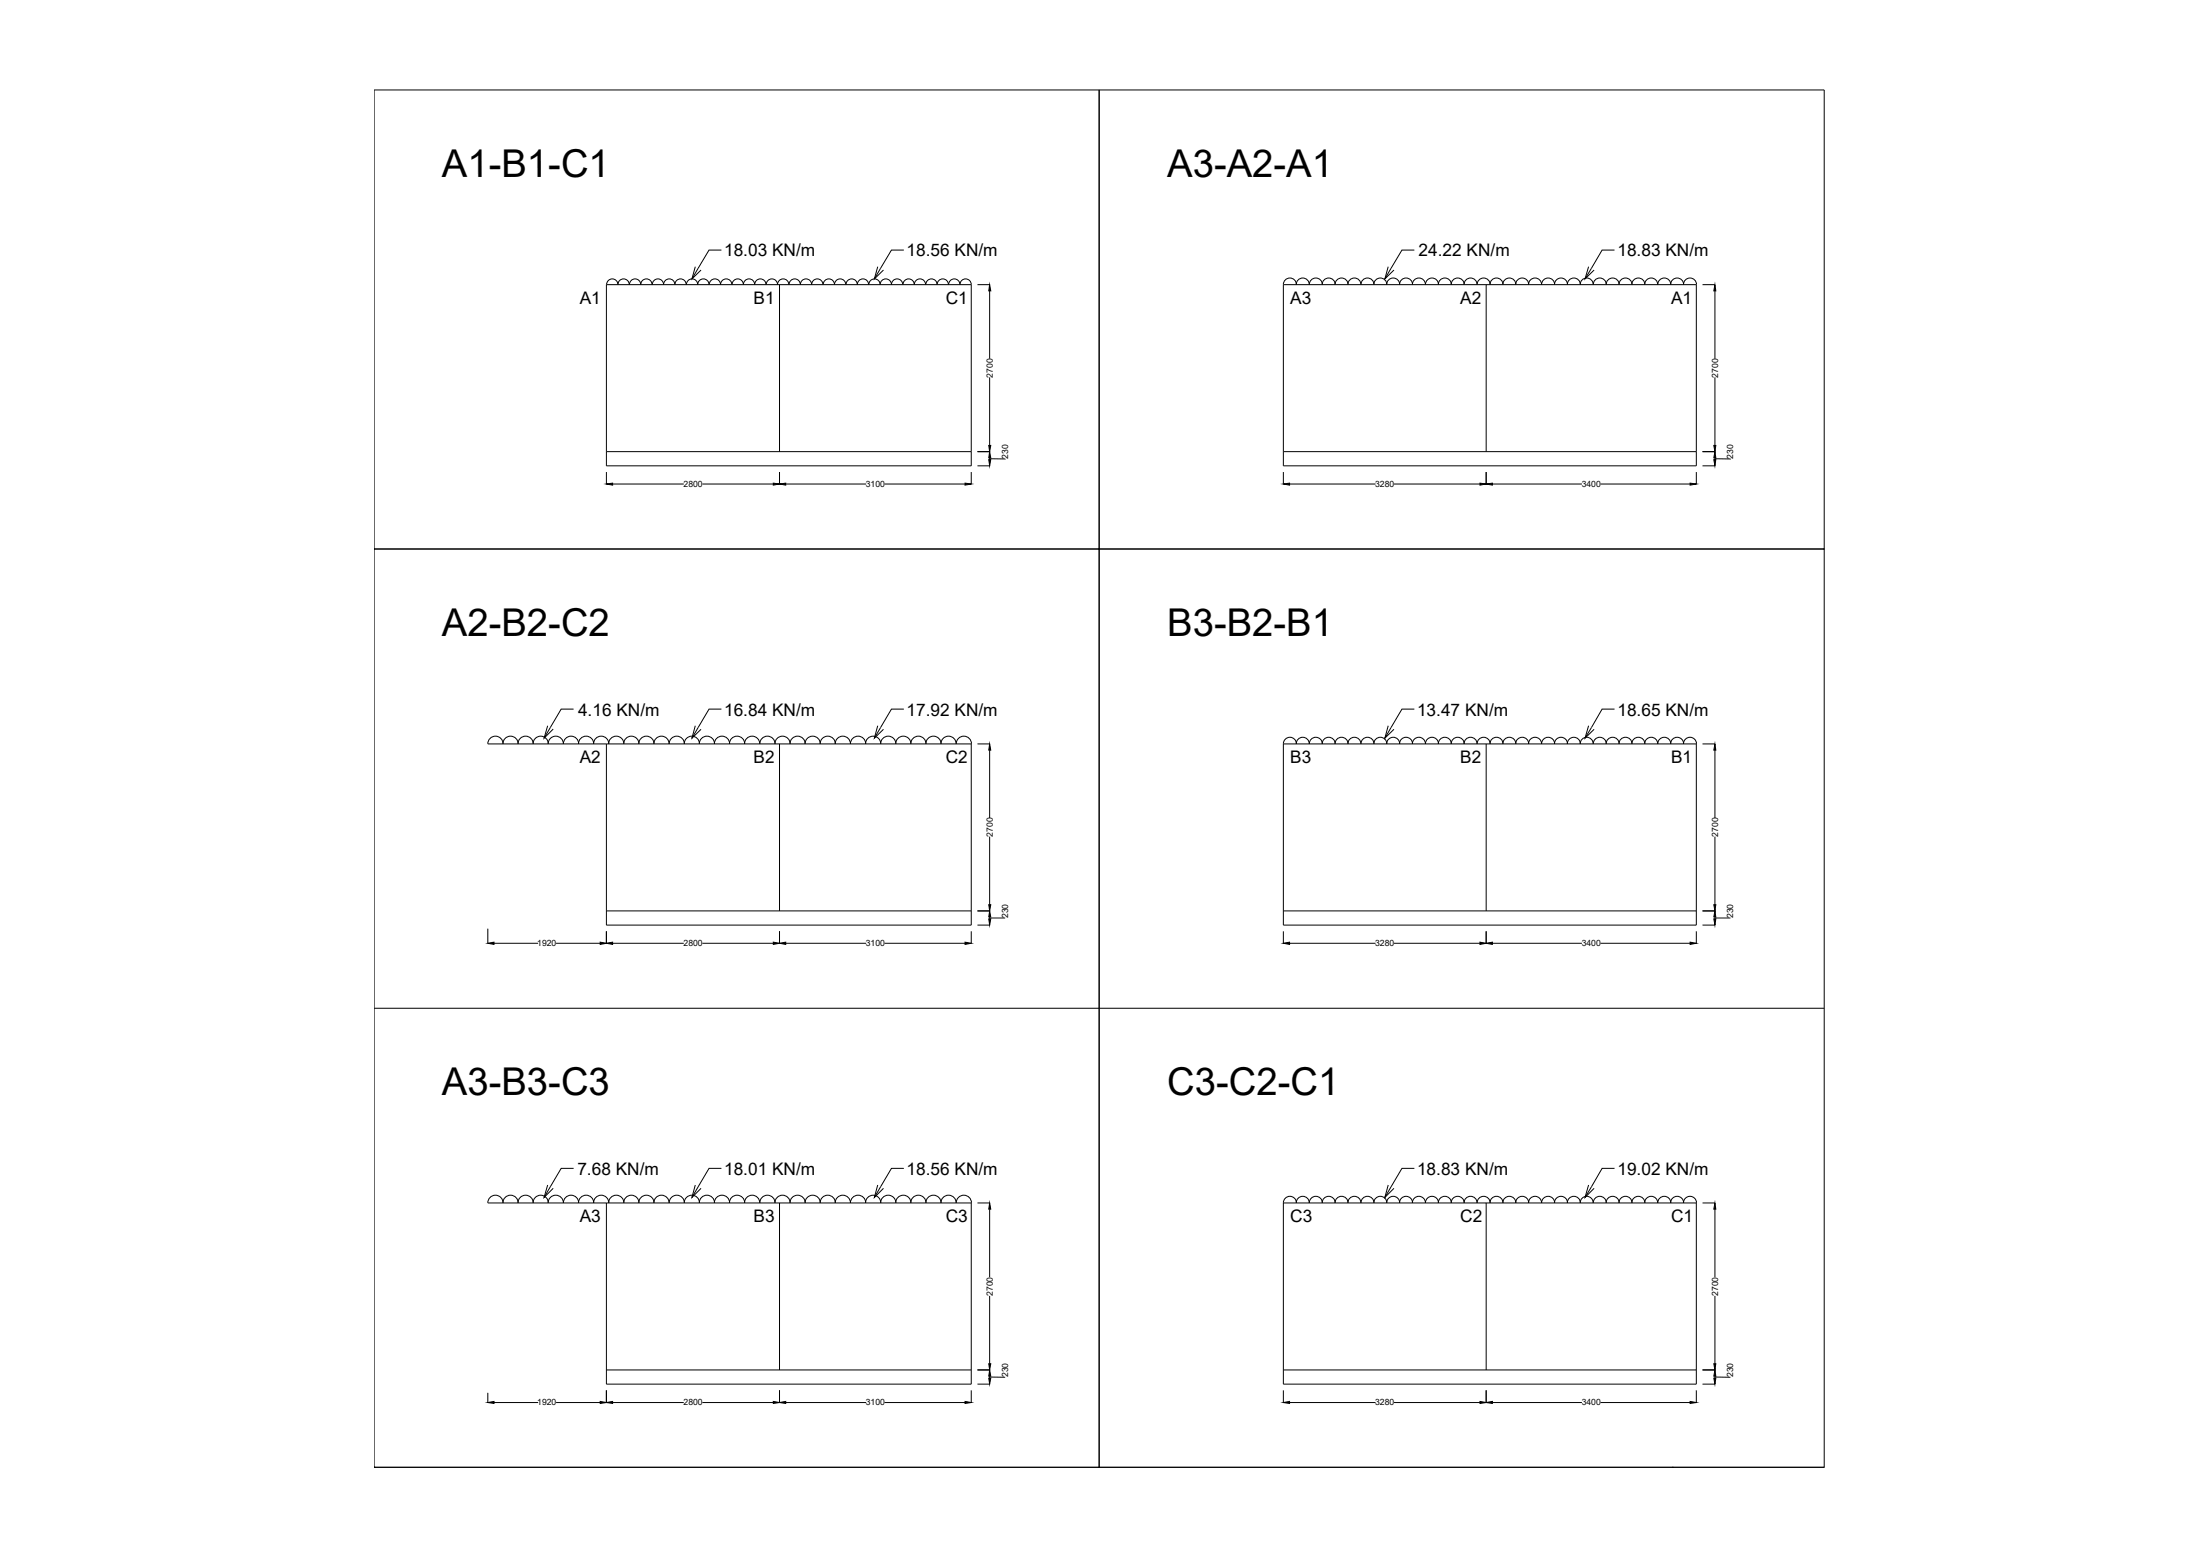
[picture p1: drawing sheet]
<svg xmlns="http://www.w3.org/2000/svg" width="420mm" height="297mm" viewBox="0 0 420 297" stroke-linecap="round" stroke-linejoin="round" font-family="sans-serif">
<!-- layer: 0 -->
<g fill="none" stroke="#000" stroke-width=".19">
<path d="M71.4 17.2h277v87.6h-138.5v-87.6v87.6h-138.5zM115.8 54.3v34.6h69.7v-34.6M115.8 54.3h69.7M115.9 54.3a1.08 1.08 0 0 1 1-1.1 1.08 1.08 0 0 1 1.1 1.1 1.08 1.08 0 0 1 1.1-1.1 1.08 1.08 0 0 1 1.1 1.1M120.2 54.3a1.08 1.08 0 0 1 1.1-1.1 1.08 1.08 0 0 1 1.1 1.1 1.08 1.08 0 0 1 1.1-1.1 1.08 1.08 0 0 1 1 1.1M124.6 54.3a1.08 1.08 0 0 1 1.1-1.1 1.08 1.08 0 0 1 1 1.1 1.08 1.08 0 0 1 1.1-1.1 1.08 1.08 0 0 1 1.1 1.1 1.08 1.08 0 0 1 1.1-1.1 1.08 1.08 0 0 1 1 1.1M131.1 54.3a1.08 1.08 0 0 1 1.1-1.1 1.08 1.08 0 0 1 1.1 1.1 1.08 1.08 0 0 1 1-1.1 1.08 1.08 0 0 1 1.1 1.1M132.8 50.9l-.6 2.3 1.7-1.7M135.5 54.3a1.08 1.08 0 0 1 1-1.1 1.08 1.08 0 0 1 1.1 1.1 1.08 1.08 0 0 1 1.1-1.1 1.08 1.08 0 0 1 1.1 1.1M137.8 47.7h-2.4l-3.2 5.5M139.8 54.3a1.08 1.08 0 0 1 1.1-1.1 1.08 1.08 0 0 1 1.1 1.1 1.08 1.08 0 0 1 1.1-1.1 1.08 1.08 0 0 1 1 1.1 1.08 1.08 0 0 1 1.1-1.1 1.08 1.08 0 0 1 1.1 1.1M146.3 54.3a1.08 1.08 0 0 1 1.1-1.1 1.08 1.08 0 0 1 1.1 1.1 1.08 1.08 0 0 1 1.1-1.1 1.08 1.08 0 0 1 1.1 1.1"/>
<path d="M148.9 54.3v31.9M150.7 54.3a1.08 1.08 0 0 1 1.1-1.1 1.08 1.08 0 0 1 1.1 1.1 1.08 1.08 0 0 1 1-1.1 1.08 1.08 0 0 1 1.1 1.1 1.08 1.08 0 0 1 1.1-1.1 1.08 1.08 0 0 1 1.1 1.1M157.2 54.3a1.08 1.08 0 0 1 1.1-1.1 1.08 1.08 0 0 1 1.1 1.1 1.08 1.08 0 0 1 1.1-1.1 1.08 1.08 0 0 1 1 1.1M161.6 54.3a1.08 1.08 0 0 1 1.1-1.1 1.08 1.08 0 0 1 1 1.1 1.08 1.08 0 0 1 1.1-1.1 1.08 1.08 0 0 1 1.1 1.1M165.9 54.3a1.08 1.08 0 0 1 1.1-1.1 1.08 1.08 0 0 1 1.1 1.1 1.08 1.08 0 0 1 1.1-1.1 1.08 1.08 0 0 1 1.1 1.1 1.08 1.08 0 0 1 1-1.1 1.08 1.08 0 0 1 1.1 1.1M167.6 50.9l-.6 2.3 1.7-1.7M172.5 54.3a1.08 1.08 0 0 1 1-1.1 1.08 1.08 0 0 1 1.1 1.1 1.08 1.08 0 0 1 1.1-1.1 1.08 1.08 0 0 1 1.1 1.1M172.6 47.7h-2.3l-3.3 5.5M176.8 54.3a1.08 1.08 0 0 1 1.1-1.1 1.08 1.08 0 0 1 1.1 1.1 1.08 1.08 0 0 1 1.1-1.1 1.08 1.08 0 0 1 1 1.1M181.2 54.3a1.08 1.08 0 0 1 1.1-1.1 1.08 1.08 0 0 1 1 1.1 1.08 1.08 0 0 1 1.1-1.1 1.08 1.08 0 0 1 1.1 1.1M186.7 54.3h2.3M189 55.5v13"/>
<path d="M245.1 54.3a1.25 1.25 0 0 1 1.2-1.2 1.25 1.25 0 0 1 1.3 1.2M245.1 54.3h78.9v34.6h-78.9zM247.6 54.3a1.25 1.25 0 0 1 1.2-1.2 1.25 1.25 0 0 1 1.2 1.2 1.25 1.25 0 0 1 1.3-1.2 1.25 1.25 0 0 1 1.2 1.2 1.23 1.23 0 0 1 1.3-1.2 1.23 1.23 0 0 1 1.2 1.2M255 54.3a1.25 1.25 0 0 1 1.2-1.2 1.25 1.25 0 0 1 1.3 1.2M257.4 54.3a1.25 1.25 0 0 1 1.3-1.2 1.25 1.25 0 0 1 1.2 1.2 1.25 1.25 0 0 1 1.3-1.2 1.25 1.25 0 0 1 1.2 1.2M262.4 54.3a1.25 1.25 0 0 1 1.2-1.2 1.25 1.25 0 0 1 1.3 1.2 1.23 1.23 0 0 1 1.2-1.2 1.23 1.23 0 0 1 1.2 1.2M265.1 50.9l-.6 2.3 1.7-1.7M267.3 54.3a1.25 1.25 0 0 1 1.2-1.2 1.25 1.25 0 0 1 1.3 1.2M269.7 54.3a1.25 1.25 0 0 1 1.3-1.2 1.25 1.25 0 0 1 1.2 1.2 1.25 1.25 0 0 1 1.3-1.2 1.25 1.25 0 0 1 1.2 1.2M270.1 47.7h-2.4l-3.2 5.5M274.7 54.3a1.25 1.25 0 0 1 1.2-1.2 1.25 1.25 0 0 1 1.3 1.2 1.23 1.23 0 0 1 1.2-1.2 1.23 1.23 0 0 1 1.2 1.2M279.6 54.3a1.25 1.25 0 0 1 1.2-1.2 1.25 1.25 0 0 1 1.3 1.2 1.25 1.25 0 0 1 1.2-1.2 1.25 1.25 0 0 1 1.3 1.2"/>
<path d="M283.8 54.3v31.9M284.6 54.3a1.25 1.25 0 0 1 1.2-1.2 1.25 1.25 0 0 1 1.2 1.2M287 54.3a1.25 1.25 0 0 1 1.3-1.2 1.25 1.25 0 0 1 1.2 1.2M289.5 54.3a1.25 1.25 0 0 1 1.2-1.2 1.25 1.25 0 0 1 1.3 1.2M291.9 54.3a1.25 1.25 0 0 1 1.3-1.2 1.25 1.25 0 0 1 1.2 1.2 1.25 1.25 0 0 1 1.3-1.2 1.25 1.25 0 0 1 1.2 1.2M296.9 54.3a1.25 1.25 0 0 1 1.2-1.2 1.25 1.25 0 0 1 1.3 1.2M299.3 54.3a1.25 1.25 0 0 1 1.3-1.2 1.25 1.25 0 0 1 1.2 1.2M301.8 54.3a1.25 1.25 0 0 1 1.2-1.2 1.25 1.25 0 0 1 1.3 1.2 1.25 1.25 0 0 1 1.2-1.2 1.25 1.25 0 0 1 1.3 1.2M303.4 50.9l-.7 2.3 1.7-1.7M306.7 54.3a1.25 1.25 0 0 1 1.3-1.2 1.25 1.25 0 0 1 1.2 1.2M308.3 47.7h-2.3l-3.3 5.5M309.2 54.3a1.25 1.25 0 0 1 1.2-1.2 1.25 1.25 0 0 1 1.3 1.2"/>
<path d="M311.6 54.3a1.25 1.25 0 0 1 1.3-1.2 1.25 1.25 0 0 1 1.2 1.2M314.1 54.3a1.25 1.25 0 0 1 1.2-1.2 1.25 1.25 0 0 1 1.3 1.2 1.25 1.25 0 0 1 1.2-1.2 1.25 1.25 0 0 1 1.3 1.2M319.1 54.3a1.25 1.25 0 0 1 1.2-1.2 1.25 1.25 0 0 1 1.2 1.2M321.5 54.3a1.25 1.25 0 0 1 1.3-1.2 1.25 1.25 0 0 1 1.2 1.2M325.1 54.3h2.4M327.5 55.5v13M189 72v13M327.5 72v13M115.8 90.1v2.3M115.8 86.2h69.7M117 92.4h13.6M134.1 92.4h13.6"/>
<path d="M148.9 90.1v2.3M150.1 92.4h15.3M168.9 92.4h15.4M185.5 90.1v2.3M186.7 86.2h2.3M186.7 88.9h2.3M189 87.6h3M189 87.4v.3M245.1 90.1v2.3M245.1 86.2h78.9M246.3 92.4h16.4M266.2 92.4h16.4"/>
<path d="M283.8 90.1v2.3M285 92.4h17.1M305.7 92.4h17.1M324 90.1v2.3M325.1 86.2h2.4M325.1 88.9h2.4M327.5 87.6h3M327.5 87.4v.3M71.4 104.8h138.5v175.3h-138.5zM209.9 104.8h138.5v175.3h-138.5zM104.6 138.5l-.7 2.4 1.7-1.7M109.5 135.4h-2.3l-3.3 5.5"/>
<path d="M132.8 138.5l-.6 2.4 1.7-1.7M137.8 135.4h-2.4l-3.2 5.5M167.6 138.5l-.6 2.4 1.7-1.7M172.6 135.4h-2.3l-3.3 5.5M265.1 138.5l-.6 2.4 1.7-1.7M270.1 135.4h-2.4l-3.2 5.5M303.4 138.5l-.7 2.4 1.7-1.7M308.3 135.4h-2.3l-3.3 5.5M98.9 142a1.46 1.46 0 0 1 1.5-1.5 1.46 1.46 0 0 1 1.4 1.5M99 142a1.44 1.44 0 0 0-1.5-1.5 1.44 1.44 0 0 0-1.4 1.5 1.46 1.46 0 0 0-1.5-1.5 1.46 1.46 0 0 0-1.4 1.5h92.3v34.6h-69.7v-34.6M101.8 142a1.46 1.46 0 0 1 1.5-1.5 1.46 1.46 0 0 1 1.4 1.5M104.7 142a1.46 1.46 0 0 1 1.4-1.5 1.46 1.46 0 0 1 1.5 1.5 1.46 1.46 0 0 1 1.5-1.5 1.46 1.46 0 0 1 1.4 1.5"/>
<path d="M110.5 142a1.46 1.46 0 0 1 1.4-1.5 1.46 1.46 0 0 1 1.5 1.5M113.4 142a1.46 1.46 0 0 1 1.4-1.5 1.46 1.46 0 0 1 1.5 1.5M116.2 142a1.46 1.46 0 0 1 1.5-1.5 1.46 1.46 0 0 1 1.5 1.5M119.1 142a1.46 1.46 0 0 1 1.5-1.5 1.46 1.46 0 0 1 1.4 1.5M122 142a1.46 1.46 0 0 1 1.5-1.5 1.46 1.46 0 0 1 1.4 1.5M124.9 142a1.46 1.46 0 0 1 1.4-1.5 1.46 1.46 0 0 1 1.5 1.5 1.46 1.46 0 0 1 1.5-1.5 1.46 1.46 0 0 1 1.4 1.5M130.7 142a1.46 1.46 0 0 1 1.4-1.5 1.46 1.46 0 0 1 1.5 1.5M133.5 142a1.46 1.46 0 0 1 1.5-1.5 1.46 1.46 0 0 1 1.5 1.5M136.4 142a1.46 1.46 0 0 1 1.5-1.5 1.46 1.46 0 0 1 1.4 1.5M139.3 142a1.46 1.46 0 0 1 1.5-1.5 1.46 1.46 0 0 1 1.4 1.5M142.2 142a1.46 1.46 0 0 1 1.4-1.5 1.46 1.46 0 0 1 1.5 1.5 1.46 1.46 0 0 1 1.5-1.5 1.46 1.46 0 0 1 1.4 1.5M148 142a1.46 1.46 0 0 1 1.4-1.5 1.46 1.46 0 0 1 1.5 1.5"/>
<path d="M148.9 142v31.9M150.9 142a1.46 1.46 0 0 1 1.4-1.5 1.46 1.46 0 0 1 1.5 1.5M153.7 142a1.46 1.46 0 0 1 1.5-1.5 1.46 1.46 0 0 1 1.5 1.5M156.6 142a1.46 1.46 0 0 1 1.5-1.5 1.46 1.46 0 0 1 1.4 1.5 1.44 1.44 0 0 1 1.5-1.5 1.44 1.44 0 0 1 1.4 1.5 1.46 1.46 0 0 1 1.5-1.5 1.46 1.46 0 0 1 1.4 1.5M165.3 142a1.46 1.46 0 0 1 1.5-1.5 1.46 1.46 0 0 1 1.4 1.5M168.2 142a1.46 1.46 0 0 1 1.4-1.5 1.46 1.46 0 0 1 1.5 1.5M171.1 142a1.46 1.46 0 0 1 1.4-1.5 1.46 1.46 0 0 1 1.5 1.5M173.9 142a1.46 1.46 0 0 1 1.5-1.5 1.46 1.46 0 0 1 1.5 1.5M176.8 142a1.46 1.46 0 0 1 1.5-1.5 1.46 1.46 0 0 1 1.4 1.5 1.44 1.44 0 0 1 1.5-1.5 1.44 1.44 0 0 1 1.4 1.5 1.46 1.46 0 0 1 1.5-1.5 1.46 1.46 0 0 1 1.4 1.5M186.7 142h2.3M189 143.2v13M189 159.7v13"/>
<path d="M245.1 142a1.25 1.25 0 0 1 1.2-1.3 1.25 1.25 0 0 1 1.3 1.3M245.1 142h78.9v34.6h-78.9zM247.6 142a1.25 1.25 0 0 1 1.2-1.3 1.25 1.25 0 0 1 1.2 1.3 1.25 1.25 0 0 1 1.3-1.3 1.25 1.25 0 0 1 1.2 1.3 1.23 1.23 0 0 1 1.3-1.3 1.23 1.23 0 0 1 1.2 1.3M255 142a1.25 1.25 0 0 1 1.2-1.3 1.25 1.25 0 0 1 1.3 1.3M257.4 142a1.25 1.25 0 0 1 1.3-1.3 1.25 1.25 0 0 1 1.2 1.3 1.25 1.25 0 0 1 1.3-1.3 1.25 1.25 0 0 1 1.2 1.3M262.4 142a1.25 1.25 0 0 1 1.2-1.3 1.25 1.25 0 0 1 1.3 1.3 1.23 1.23 0 0 1 1.2-1.3 1.23 1.23 0 0 1 1.2 1.3M267.3 142a1.25 1.25 0 0 1 1.2-1.3 1.25 1.25 0 0 1 1.3 1.3M269.7 142a1.25 1.25 0 0 1 1.3-1.3 1.25 1.25 0 0 1 1.2 1.3 1.25 1.25 0 0 1 1.3-1.3 1.25 1.25 0 0 1 1.2 1.3M274.7 142a1.25 1.25 0 0 1 1.2-1.3 1.25 1.25 0 0 1 1.3 1.3 1.23 1.23 0 0 1 1.2-1.3 1.23 1.23 0 0 1 1.2 1.3M279.6 142a1.25 1.25 0 0 1 1.2-1.3 1.25 1.25 0 0 1 1.3 1.3 1.25 1.25 0 0 1 1.2-1.3 1.25 1.25 0 0 1 1.3 1.3M283.8 142v31.9M284.6 142a1.25 1.25 0 0 1 1.2-1.3 1.25 1.25 0 0 1 1.2 1.3"/>
<path d="M287 142a1.25 1.25 0 0 1 1.3-1.3 1.25 1.25 0 0 1 1.2 1.3M289.5 142a1.25 1.25 0 0 1 1.2-1.3 1.25 1.25 0 0 1 1.3 1.3M291.9 142a1.25 1.25 0 0 1 1.3-1.3 1.25 1.25 0 0 1 1.2 1.3 1.25 1.25 0 0 1 1.3-1.3 1.25 1.25 0 0 1 1.2 1.3M296.9 142a1.25 1.25 0 0 1 1.2-1.3 1.25 1.25 0 0 1 1.3 1.3M299.3 142a1.25 1.25 0 0 1 1.3-1.3 1.25 1.25 0 0 1 1.2 1.3M301.8 142a1.25 1.25 0 0 1 1.2-1.3 1.25 1.25 0 0 1 1.3 1.3 1.25 1.25 0 0 1 1.2-1.3 1.25 1.25 0 0 1 1.3 1.3M306.7 142a1.25 1.25 0 0 1 1.3-1.3 1.25 1.25 0 0 1 1.2 1.3M309.2 142a1.25 1.25 0 0 1 1.2-1.3 1.25 1.25 0 0 1 1.3 1.3M311.6 142a1.25 1.25 0 0 1 1.3-1.3 1.25 1.25 0 0 1 1.2 1.3M314.1 142a1.25 1.25 0 0 1 1.2-1.3 1.25 1.25 0 0 1 1.3 1.3 1.25 1.25 0 0 1 1.2-1.3 1.25 1.25 0 0 1 1.3 1.3M319.1 142a1.25 1.25 0 0 1 1.2-1.3 1.25 1.25 0 0 1 1.2 1.3M321.5 142a1.25 1.25 0 0 1 1.3-1.3 1.25 1.25 0 0 1 1.2 1.3"/>
<path d="M325.1 142h2.4M327.5 143.2v13M327.5 159.7v13M93.2 177.3v2.8M115.8 177.8v2.3M115.8 173.9h69.7M148.9 177.8v2.3M185.5 177.8v2.3M186.7 173.9h2.3M186.7 176.6h2.3M189 175v.4M189 175.2h3"/>
<path d="M245.1 177.8v2.3M245.1 173.9h78.9M283.8 177.8v2.3M324 177.8v2.3M325.1 173.9h2.4M325.1 176.6h2.4M327.5 175v.4M327.5 175.2h3M71.4 192.5h277M94.3 180.1h8.5M106.2 180.1h8.4M117 180.1h13.6"/>
<path d="M134.1 180.1h13.6M150.1 180.1h15.3M168.9 180.1h15.4M246.3 180.1h16.4M266.2 180.1h16.4M285 180.1h17.1M305.7 180.1h17.1M93.2 229.6a1.46 1.46 0 0 1 1.4-1.4 1.46 1.46 0 0 1 1.5 1.4 1.44 1.44 0 0 1 1.4-1.4 1.44 1.44 0 0 1 1.5 1.4M93.2 229.6h92.3v34.6h-69.7v-34.6M98.9 229.6a1.46 1.46 0 0 1 1.5-1.4 1.46 1.46 0 0 1 1.4 1.4M101.8 229.6a1.46 1.46 0 0 1 1.5-1.4 1.46 1.46 0 0 1 1.4 1.4M104.6 226.2l-.7 2.4 1.7-1.7"/>
<path d="M104.7 229.6a1.46 1.46 0 0 1 1.4-1.4 1.46 1.46 0 0 1 1.5 1.4 1.46 1.46 0 0 1 1.5-1.4 1.46 1.46 0 0 1 1.4 1.4M109.5 223h-2.3l-3.3 5.6M110.5 229.6a1.46 1.46 0 0 1 1.4-1.4 1.46 1.46 0 0 1 1.5 1.4M113.4 229.6a1.46 1.46 0 0 1 1.4-1.4 1.46 1.46 0 0 1 1.5 1.4M116.2 229.6a1.46 1.46 0 0 1 1.5-1.4 1.46 1.46 0 0 1 1.5 1.4M119.1 229.6a1.46 1.46 0 0 1 1.5-1.4 1.46 1.46 0 0 1 1.4 1.4M122 229.6a1.46 1.46 0 0 1 1.5-1.4 1.46 1.46 0 0 1 1.4 1.4M124.9 229.6a1.46 1.46 0 0 1 1.4-1.4 1.46 1.46 0 0 1 1.5 1.4 1.46 1.46 0 0 1 1.5-1.4 1.46 1.46 0 0 1 1.4 1.4M130.7 229.6a1.46 1.46 0 0 1 1.4-1.4 1.46 1.46 0 0 1 1.5 1.4M132.8 226.2l-.6 2.4 1.7-1.7M133.5 229.6a1.46 1.46 0 0 1 1.5-1.4 1.46 1.46 0 0 1 1.5 1.4M136.4 229.6a1.46 1.46 0 0 1 1.5-1.4 1.46 1.46 0 0 1 1.4 1.4"/>
<path d="M137.8 223h-2.4l-3.2 5.6M139.3 229.6a1.46 1.46 0 0 1 1.5-1.4 1.46 1.46 0 0 1 1.4 1.4M142.2 229.6a1.46 1.46 0 0 1 1.4-1.4 1.46 1.46 0 0 1 1.5 1.4 1.46 1.46 0 0 1 1.5-1.4 1.46 1.46 0 0 1 1.4 1.4M148 229.6a1.46 1.46 0 0 1 1.4-1.4 1.46 1.46 0 0 1 1.5 1.4M148.9 229.6v31.9M150.9 229.6a1.46 1.46 0 0 1 1.4-1.4 1.46 1.46 0 0 1 1.5 1.4M153.7 229.6a1.46 1.46 0 0 1 1.5-1.4 1.46 1.46 0 0 1 1.5 1.4M156.6 229.6a1.46 1.46 0 0 1 1.5-1.4 1.46 1.46 0 0 1 1.4 1.4 1.44 1.44 0 0 1 1.5-1.4 1.44 1.44 0 0 1 1.4 1.4 1.46 1.46 0 0 1 1.5-1.4 1.46 1.46 0 0 1 1.4 1.4M165.3 229.6a1.46 1.46 0 0 1 1.5-1.4 1.46 1.46 0 0 1 1.4 1.4M167.6 226.2l-.6 2.4 1.7-1.7M168.2 229.6a1.46 1.46 0 0 1 1.4-1.4 1.46 1.46 0 0 1 1.5 1.4M171.1 229.6a1.46 1.46 0 0 1 1.4-1.4 1.46 1.46 0 0 1 1.5 1.4"/>
<path d="M172.6 223h-2.3l-3.3 5.6M173.9 229.6a1.46 1.46 0 0 1 1.5-1.4 1.46 1.46 0 0 1 1.5 1.4M176.8 229.6a1.46 1.46 0 0 1 1.5-1.4 1.46 1.46 0 0 1 1.4 1.4 1.44 1.44 0 0 1 1.5-1.4 1.44 1.44 0 0 1 1.4 1.4 1.46 1.46 0 0 1 1.5-1.4 1.46 1.46 0 0 1 1.4 1.4M186.7 229.6h2.3M189 230.8v13M245.1 229.6a1.25 1.25 0 0 1 1.2-1.2 1.25 1.25 0 0 1 1.3 1.2M245.1 229.6h78.9v34.6h-78.9zM247.6 229.6a1.25 1.25 0 0 1 1.2-1.2 1.25 1.25 0 0 1 1.2 1.2 1.25 1.25 0 0 1 1.3-1.2 1.25 1.25 0 0 1 1.2 1.2 1.23 1.23 0 0 1 1.3-1.2 1.23 1.23 0 0 1 1.2 1.2M255 229.6a1.25 1.25 0 0 1 1.2-1.2 1.25 1.25 0 0 1 1.3 1.2M257.4 229.6a1.25 1.25 0 0 1 1.3-1.2 1.25 1.25 0 0 1 1.2 1.2 1.25 1.25 0 0 1 1.3-1.2 1.25 1.25 0 0 1 1.2 1.2M262.4 229.6a1.25 1.25 0 0 1 1.2-1.2 1.25 1.25 0 0 1 1.3 1.2 1.23 1.23 0 0 1 1.2-1.2 1.23 1.23 0 0 1 1.2 1.2M265.1 226.2l-.6 2.4 1.7-1.7"/>
<path d="M267.3 229.6a1.25 1.25 0 0 1 1.2-1.2 1.25 1.25 0 0 1 1.3 1.2M269.7 229.6a1.25 1.25 0 0 1 1.3-1.2 1.25 1.25 0 0 1 1.2 1.2 1.25 1.25 0 0 1 1.3-1.2 1.25 1.25 0 0 1 1.2 1.2M270.1 223h-2.4l-3.2 5.6M274.7 229.6a1.25 1.25 0 0 1 1.2-1.2 1.25 1.25 0 0 1 1.3 1.2 1.23 1.23 0 0 1 1.2-1.2 1.23 1.23 0 0 1 1.2 1.2M279.6 229.6a1.25 1.25 0 0 1 1.2-1.2 1.25 1.25 0 0 1 1.3 1.2 1.25 1.25 0 0 1 1.2-1.2 1.25 1.25 0 0 1 1.3 1.2M283.8 229.6v31.9M284.6 229.6a1.25 1.25 0 0 1 1.2-1.2 1.25 1.25 0 0 1 1.2 1.2M287 229.6a1.25 1.25 0 0 1 1.3-1.2 1.25 1.25 0 0 1 1.2 1.2M289.5 229.6a1.25 1.25 0 0 1 1.2-1.2 1.25 1.25 0 0 1 1.3 1.2M291.9 229.6a1.25 1.25 0 0 1 1.3-1.2 1.25 1.25 0 0 1 1.2 1.2 1.25 1.25 0 0 1 1.3-1.2 1.25 1.25 0 0 1 1.2 1.2M296.9 229.6a1.25 1.25 0 0 1 1.2-1.2 1.25 1.25 0 0 1 1.3 1.2M299.3 229.6a1.25 1.25 0 0 1 1.3-1.2 1.25 1.25 0 0 1 1.2 1.2"/>
<path d="M301.8 229.6a1.25 1.25 0 0 1 1.2-1.2 1.25 1.25 0 0 1 1.3 1.2 1.25 1.25 0 0 1 1.2-1.2 1.25 1.25 0 0 1 1.3 1.2M303.4 226.2l-.7 2.4 1.7-1.7M306.7 229.6a1.25 1.25 0 0 1 1.3-1.2 1.25 1.25 0 0 1 1.2 1.2M308.3 223h-2.3l-3.3 5.6M309.2 229.6a1.25 1.25 0 0 1 1.2-1.2 1.25 1.25 0 0 1 1.3 1.2M311.6 229.6a1.25 1.25 0 0 1 1.3-1.2 1.25 1.25 0 0 1 1.2 1.2M314.1 229.6a1.25 1.25 0 0 1 1.2-1.2 1.25 1.25 0 0 1 1.3 1.2 1.25 1.25 0 0 1 1.2-1.2 1.25 1.25 0 0 1 1.3 1.2M319.1 229.6a1.25 1.25 0 0 1 1.2-1.2 1.25 1.25 0 0 1 1.2 1.2M321.5 229.6a1.25 1.25 0 0 1 1.3-1.2 1.25 1.25 0 0 1 1.2 1.2M325.1 229.6h2.4M327.5 230.8v13M189 247.4v12.9"/>
<path d="M327.5 247.4v12.9M93.2 265.9v1.8M94.3 267.7h8.5M106.2 267.7h8.4M115.8 265.4v2.3M115.8 261.5h69.7M117 267.7h13.6M134.1 267.7h13.6M148.9 265.4v2.3M150.1 267.7h15.3M168.9 267.7h15.4M185.5 265.4v2.3"/>
<path d="M186.7 261.5h2.3M186.7 264.2h2.3M189 262.7v.4M189 262.9h3M245.1 265.4v2.3M245.1 261.5h78.9M246.3 267.7h16.4M266.2 267.7h16.4M283.8 265.4v2.3M285 267.7h17.1M305.7 267.7h17.1M324 265.4v2.3"/>
<path d="M325.1 261.5h2.4M325.1 264.2h2.4M327.5 262.7v.4M327.5 262.9h3M71.4 280.1h.1M71.4 280.1h277M319.3 280.1h.1"/>
</g>
<g fill="#000" stroke="#000" stroke-width=".19">
<path d="M189 54.3l.2 1.2h-.4zM327.5 54.3l.2 1.2h-.4zM115.8 92.4l1.2-.2v.4zM147.7 92.2l1.2 .2-1.2 .2zM148.9 92.4l1.2-.2v.4zM184.3 92.2l1.2 .2-1.2 .2zM188.8 85h.4l-.2 1.2zM189 86.2l.2 1.2h-.4zM188.8 87.7h.4l-.2 1.2zM245.1 92.4l1.2-.2v.4zM282.6 92.2l1.2 .2-1.2 .2zM283.8 92.4l1.2-.2v.4z"/>
<path d="M322.8 92.2l1.2 .2-1.2 .2zM327.3 85h.4l-.2 1.2zM327.5 86.2l.2 1.2h-.4zM327.3 87.7h.4l-.2 1.2zM189 142l.2 1.2h-.4zM327.5 142l.2 1.2h-.4zM93.2 180.1l1.1-.2v.4zM114.6 179.9l1.2 .2-1.2 .2zM115.8 180.1l1.2-.2v.4zM147.7 179.9l1.2 .2-1.2 .2zM148.9 180.1l1.2-.2v.4zM184.3 179.9l1.2 .2-1.2 .2z"/>
<path d="M188.8 172.7h.4l-.2 1.2zM189 173.9l.2 1.1h-.4zM188.8 175.4h.4l-.2 1.2zM245.1 180.1l1.2-.2v.4zM282.6 179.9l1.2 .2-1.2 .2zM283.8 180.1l1.2-.2v.4zM322.8 179.9l1.2 .2-1.2 .2zM327.3 172.7h.4l-.2 1.2zM327.5 173.9l.2 1.1h-.4zM327.3 175.4h.4l-.2 1.2zM189 229.6l.2 1.2h-.4zM327.5 229.6l.2 1.2h-.4z"/>
<path d="M93.2 267.7l1.1-.2v.4zM114.6 267.5l1.2 .2-1.2 .2zM115.8 267.7l1.2-.2v.4zM147.7 267.5l1.2 .2-1.2 .2zM148.9 267.7l1.2-.2v.4zM184.3 267.5l1.2 .2-1.2 .2zM188.8 260.3h.4l-.2 1.2zM189 261.5l.2 1.2h-.4zM188.8 263.1h.4l-.2 1.1zM245.1 267.7l1.2-.2v.4zM282.6 267.5l1.2 .2-1.2 .2zM283.8 267.7l1.2-.2v.4z"/>
<path d="M322.8 267.5l1.2 .2-1.2 .2zM327.3 260.3h.4l-.2 1.2zM327.5 261.5l.2 1.2h-.4zM327.3 263.1h.4l-.2 1.1z"/>
</g>
<g font-size="7.3">
<text x="84.4" y="33.8">A1-B1-C1</text>
<text x="222.9" y="33.8">A3-A2-A1</text>
<text x="84.4" y="121.4">A2-B2-C2</text>
<text x="222.9" y="121.4">B3-B2-B1</text>
<text x="84.4" y="209.1">A3-B3-C3</text>
<text x="222.9" y="209.1">C3-C2-C1</text>
</g>
<g font-size="3.3">
<text x="138.3" y="48.9">18.03 KN/m</text>
<text x="173.1" y="48.9">18.56 KN/m</text>
<text x="270.9" y="48.9">24.22 KN/m</text>
<text x="308.9" y="48.9">18.83 KN/m</text>
<text x="110.7" y="57.9">A1</text>
<text x="143.9" y="57.9">B1</text>
<text x="180.6" y="57.9">C1</text>
<text x="246.4" y="57.9">A3</text>
<text x="278.9" y="57.9">A2</text>
<text x="319.1" y="57.9">A1</text>
<text x="110.4" y="136.6">4.16 KN/m</text>
<text x="138.3" y="136.6">16.84 KN/m</text>
<text x="173.1" y="136.6">17.92 KN/m</text>
<text x="270.6" y="136.6">13.47 KN/m</text>
<text x="308.9" y="136.6">18.65 KN/m</text>
<text x="110.7" y="145.6" transform="rotate(-1 110.7 145.6)">A2</text>
<text x="143.9" y="145.6" transform="rotate(-1 143.9 145.6)">B2</text>
<text x="180.6" y="145.6" transform="rotate(-1 180.6 145.6)">C2</text>
<text x="246.4" y="145.6" transform="rotate(-1 246.4 145.6)">B3</text>
<text x="278.9" y="145.6" transform="rotate(-1 278.9 145.6)">B2</text>
<text x="319.1" y="145.6" transform="rotate(-1 319.1 145.6)">B1</text>
<text x="110.3" y="224.2">7.68 KN/m</text>
<text x="138.3" y="224.2">18.01 KN/m</text>
<text x="173.1" y="224.2">18.56 KN/m</text>
<text x="270.6" y="224.2">18.83 KN/m</text>
<text x="308.9" y="224.2">19.02 KN/m</text>
<text x="110.7" y="233.2">A3</text>
<text x="143.9" y="233.2">B3</text>
<text x="180.6" y="233.2">C3</text>
<text x="246.4" y="233.2">C3</text>
<text x="278.9" y="233.2">C2</text>
<text x="319.1" y="233.2">C1</text>
</g>
<g font-size="1.6">
<text x="189.6" y="72.1" transform="rotate(-90 189.6 72.1)">2700</text>
<text x="328.1" y="72.1" transform="rotate(-90 328.1 72.1)">2700</text>
<text x="192.6" y="87.6" transform="rotate(-90 192.6 87.6)">230</text>
<text x="331" y="87.6" transform="rotate(-90 331 87.6)">230</text>
<text x="130.5" y="93">2800</text>
<text x="165.3" y="93">3100</text>
<text x="262.6" y="93">3280</text>
<text x="302.1" y="93">3400</text>
<text x="189.6" y="159.8" transform="rotate(-90 189.6 159.8)">2700</text>
<text x="328.1" y="159.8" transform="rotate(-90 328.1 159.8)">2700</text>
<text x="192.6" y="175.3" transform="rotate(-90 192.6 175.3)">230</text>
<text x="331" y="175.3" transform="rotate(-90 331 175.3)">230</text>
<text x="102.6" y="180.7">1920</text>
<text x="130.5" y="180.7">2800</text>
<text x="165.3" y="180.7">3100</text>
<text x="262.6" y="180.7">3280</text>
<text x="302.1" y="180.7">3400</text>
<text x="189.6" y="247.4" transform="rotate(-90 189.6 247.4)">2700</text>
<text x="328.1" y="247.4" transform="rotate(-90 328.1 247.4)">2700</text>
<text x="192.6" y="262.9" transform="rotate(-90 192.6 262.9)">230</text>
<text x="331" y="262.9" transform="rotate(-90 331 262.9)">230</text>
<text x="102.6" y="268.3">1920</text>
<text x="130.5" y="268.3">2800</text>
<text x="165.3" y="268.3">3100</text>
<text x="262.6" y="268.3">3280</text>
<text x="302.1" y="268.3">3400</text>
</g>
</svg>
